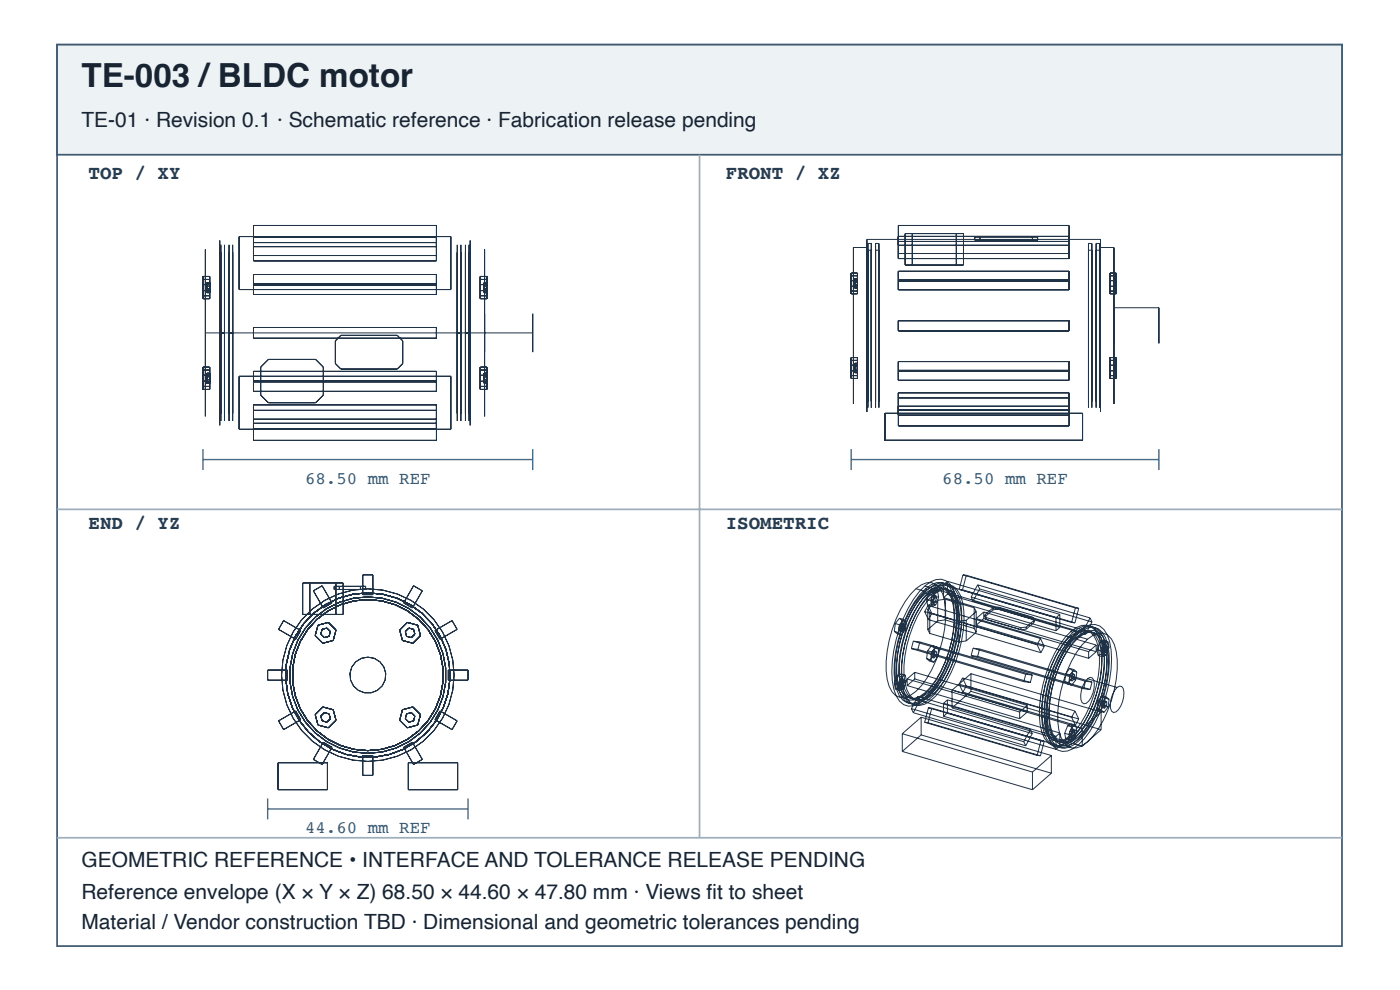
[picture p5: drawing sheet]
<svg xmlns="http://www.w3.org/2000/svg" width="297mm" height="210mm" viewBox="0 0 297 210" stroke-linecap="round" stroke-linejoin="round" font-family="sans-serif">
<path d="M12.1 9.5h272.6v191.1h-272.6z" fill="none" stroke="#405a70" stroke-width=".37"/>
<path d="M12.1 9.5h272.6v23.3h-272.6z" fill="#edf2f5"/>
<path d="M12.1 9.5h272.6v23.3h-272.6z" fill="none" stroke="#405a70" stroke-width=".37"/>
<path d="M148.4 32.8v144.8M12.1 108h272.6M12.1 177.6h272.6" fill="none" stroke="#9daebc" stroke-width=".37"/>
<g fill="none" stroke="#203246" stroke-width=".21">
<path d="M43.1 58.6h1.4v4.7h-1.4zM43.1 59.2h1.4M43.6 52.9v35.4zM44.5 59.9h-.6v2.2h.6M46.6 51v39.2zM46.6 52.9v35.4zM46.9 51.9v37.4zM46.9 53.5v34.2zM47.6 51.9v37.4zM47.6 53.5v34.2zM48.6 51.9v37.4zM48.6 53.5v34.2z"/>
<path d="M49.4 51.9v37.4zM49.4 53.5v34.2zM50.7 50.2h45v11.2h-45zM53.8 47.8h38.8v7.5h-38.8zM53.8 58.2h38.8v4.2h-38.8zM53.8 54.2h38.8M53.8 50.3h38.8M53.8 51.4h38.8M53.8 52.3h38.8M97 51.9v37.4zM97 53.5v34.2zM97.8 51.9v37.4z"/>
<path d="M97.8 53.5v34.2zM98.7 51.9v37.4zM98.7 53.5v34.2zM99.5 51.9v37.4zM99.5 53.5v34.2zM99.7 51v39.2zM99.7 52.9v35.4zM101.9 58.6h1.4v4.7h-1.4zM101.9 59.2h1.4M102.8 52.9v35.4zM103.3 59.9h-.6v2.2h.6M180.6 59.5h1.3"/>
<path d="M180.6 57.9h1.3v4.4h-1.3zM180.6 58.5h1.3M181.1 52.5v33.1zM181.1 52.5h2.8M181.4 59.4h.5M181.4 59.8h.5M181.9 59.1h-.5v2h.5M183.9 50.8v36.6zM183.9 52.5v33.1zM183.9 50.8h49.6M184.1 51.6v34.8zM184.1 53v32.1z"/>
<path d="M184.1 51.6h.7M184.1 53h.7M184.8 51.6v34.8zM184.8 53v32.1zM185.7 51.6v34.8zM185.7 53v32.1zM185.7 51.6h.8M185.7 53h.8M186.5 51.6v34.8zM186.5 53v32.1zM190.6 47.8h36.2v7h-36.2zM190.6 57.5h36.2v4h-36.2z"/>
<path d="M190.6 52h36.2M190.6 51.2h36.2M190.6 53.7h36.2M190.6 50.1h36.2M190.6 59.4h36.2M190.6 59.6h36.2M192 49.5h12.4v6.7h-12.4zM193.5 49.5v6.7M202.9 49.5v6.7M206.8 50.2h13.3v.7h-13.3zM207.9 50.2v.7M219 50.2v.7"/>
<path d="M230.9 51.6v34.8zM230.9 53v32.1zM230.9 51.6h.7M230.9 53h.7M231.6 51.6v34.8zM231.6 53v32.1zM232.5 51.6v34.8zM232.5 53v32.1zM232.5 51.6h.8M232.5 53h.8M233.3 51.6v34.8zM233.3 53v32.1z"/>
<path d="M233.5 50.8v36.6zM233.5 52.5v33.1zM233.5 52.5h2.8M235.5 59.5h1.3M235.5 57.9h1.3v4.4h-1.3zM235.5 58.5h1.3M236.3 59.4h.5M236.3 59.8h.5M236.3 52.5v33.1zM236.8 59.1h-.5v2h.5M43.1 78.5h1.4M43.1 77.8h1.4v4.8h-1.4z"/>
<path d="M43.1 79.6h1.4M43.1 62.7h1.4M43.1 60.3h1.4M43.1 61.6h1.4M43.6 70.6h69.4M43.9 60.2h.6M43.9 79.9h.6M43.9 79.4h.6M43.9 61.3h.6M43.9 60.7h.6M43.9 61.8h.6M44.5 79.1h-.6v2.2h.6"/>
<path d="M50.7 79.8h45v11.2h-45zM53.8 69.4h38.8v2.3h-38.8zM53.8 78.7h38.8v4.3h-38.8zM53.8 60.4h38.8M53.8 60.2h38.8M55.3 77.8l1.6-1.6h10.1l1.6 1.6v6l-1.6 1.6h-10.1l-1.6-1.6zM71.1 72.3l1.2-1.2h12l1.1 1.2v4.8l-1.1 1.1h-12l-1.2-1.1zM101.9 78.5h1.4M101.9 77.8h1.4v4.8h-1.4zM101.9 79.6h1.4M101.9 62.7h1.4M101.9 60.3h1.4"/>
<path d="M101.9 61.6h1.4M102.7 60.2h.6M102.7 79.9h.6M102.7 79.4h.6M102.7 61.3h.6M102.7 60.7h.6M102.7 61.8h.6M102.8 66.5v8.1zM103.3 79.1h-.6v2.2h.6M113 66.5v8.1zM180.6 60.7h1.3M180.6 61.7h1.3"/>
<path d="M180.6 75.8h1.3v4.4h-1.3zM180.6 76.4h1.3M180.6 78.6h1.3M180.6 77.4h1.3M180.6 79.6h1.3M181.4 60.4h.5M181.4 78.8h.5M181.4 60.8h.5M181.4 77.7h.5M181.4 78.3h.5M181.4 77.3h.5M181.9 77h-.5v2h.5"/>
<path d="M190.6 68h36.2v2.1h-36.2zM190.6 76.7h36.2v3.9h-36.2zM190.6 78.5h36.2M190.6 78.8h36.2M235.5 60.7h1.3M235.5 61.7h1.3M235.5 76.4h1.3M235.5 75.8h1.3v4.4h-1.3zM235.5 78.6h1.3M235.5 77.4h1.3M235.5 79.6h1.3M236.3 60.4h.5"/>
<path d="M236.3 78.8h.5M236.3 60.8h.5M236.3 77.7h.5M236.3 78.3h.5M236.3 77.3h.5M236.3 65.2v7.6zM236.3 65.2h9.6M236.8 77h-.5v2h.5M245.9 65.2v7.6zM43.1 80.8h1.4M43.1 81.9h1.4M43.9 81h.6"/>
<path d="M43.9 80.5h.6M53.8 85.8h38.8v7.6h-38.8zM53.8 80.7h38.8M53.8 81h38.8M53.8 87h38.8M53.8 90.9h38.8M53.8 89.7h38.8M53.8 88.9h38.8M101.9 80.8h1.4M101.9 81.9h1.4M102.7 81h.6M102.7 80.5h.6"/>
<path d="M187.7 87.6h42v5.8h-42zM190.6 83.3h36.2v7h-36.2zM190.6 84.4h36.2M190.6 88h36.2M190.6 86.9h36.2M190.6 86.1h36.2M60.2 131.6l3.6 2.1-1.1 1.8-3.6-2.1zM64.2 123.6h8.6v6.7h-8.6zM65.7 123.6v6.7M66.5 125.3l1.8-1.1 2.1 3.6-1.8 1.1zM67.5 132.5l2.2-.5 1.6 1.6-.6 2.2-2.2 .6-1.6-1.6zM68.3 133.4l1-.2 .8 .7-.3 1-1 .3-.7-.8z"/>
<path d="M70.9 124.3h6.7v.7h-6.7zM71.3 123.6v6.7M72 124.3v.7M76.5 124.3v.7M77 121.9h2.1v4.2h-2.1zM84.8 133.6l1.6-1.6 2.2 .5 .6 2.3-1.6 1.6-2.2-.6zM86.7 133.2l1 .2 .3 1-.7 .8-1-.3-.3-1zM87.7 124.2l1.9 1.1-2.1 3.6-1.9-1.1zM92.3 133.7l3.6-2.1 1.1 1.8-3.7 2.1zM189.7 133.8l.6 .6M189.7 133.8l.9 .3M190 132.2l-.3 1.6"/>
<path d="M190 132.2l.8 .3M190.3 134.4l.9 .2M190.6 134.1l.6 .5M190.8 131.1l.9 .2M190.8 131.1l.6 .5M190.8 131.1l-.8 1.1M190.8 132.5l-.2 1.6M191 133.6l.3 .1M191.1 133.5l.2 .2M191.1 133.5l-.4-.1 .3 .2M191.2 132.7l-.1 .8M191.2 132.1l-.4 .5 .4 .1"/>
<path d="M191.2 132.1l.3 .3M191.2 132.1l.4 .1M191.2 133.2l.9 .3M191.2 133.2l-.9 1.2M191.4 133.1l-.4 .5M191.4 133.1l.3 .1M191.4 131.6l.9 .3M191.4 131.6l-.2 1.6M191.5 132.4l.3 .1M191.5 132.4l-.1 .7M191.6 132.2l.2 .3M191.6 132.2l-.4 .5"/>
<path d="M191.7 131.3l.6 .6M191.7 131.3l-.9 1.2M191.7 133.2l-.4 .5M191.8 132.5l-.1 .7M192.1 133.5l-.9 1.1M192.3 131.9l-.2 1.6M193.3 137.5l1.4 .2M193.3 137.5l23.9 7M193.8 135.9l-.5 1.6M193.8 135.9l1.3 .2M193.8 135.9l23.8 7M194.3 124.8a3.4 3.4 0 0 1 4.3-.9 6.8 6.8 0 0 1 2 5.3 26 26 0 0 1-5.1 16.2 5.2 5.2 0 0 1-4.5 2.5 4.2 4.2 0 0 1-2.8-3.9 25.1 25.1 0 0 1 4.9-18z"/>
<path d="M194.3 124.8l1.9 .6M194.7 137.7l23.9 7M195.1 136.1l-.4 1.6M195.1 136.1l23.9 7M196.2 129.7l.8 1.7M196.2 129.7l.7-1.3 .8 1.6-.7 1.4M196.2 129.7l23.8 7M196.2 124.2a3.9 3.9 0 0 1 4.5-1.1 6.4 6.4 0 0 1 2.4 5.1 28.4 28.4 0 0 1-5.7 18.8 5.9 5.9 0 0 1-4.7 2.7 4.1 4.1 0 0 1-3.1-3.6 25.2 25.2 0 0 1 2.1-15.1 19.2 19.2 0 0 1 4.5-6.8zM196.2 125.4a3.4 3.4 0 0 1 4.3-.9 6.8 6.8 0 0 1 2 5.2 26 26 0 0 1-5.1 16.2 5.2 5.2 0 0 1-4.5 2.5 4.2 4.2 0 0 1-2.8-3.8 25.1 25.1 0 0 1 4.9-18zM196.2 124.2l32.6 9.6M196.3 124.8a3.7 3.7 0 0 1 4.4-1 6.6 6.6 0 0 1 2.2 5.2 26.8 26.8 0 0 1-6 18.2 4.5 4.5 0 0 1-4.5 1.8 5.2 5.2 0 0 1-2.6-4.5 26.8 26.8 0 0 1 5.3-18.4zM196.3 125.8a3.3 3.3 0 0 1 4.2-.9 6.5 6.5 0 0 1 1.9 5.1 25.1 25.1 0 0 1-4.9 15.6 5.1 5.1 0 0 1-4.4 2.4 4.1 4.1 0 0 1-2.7-3.7 24.3 24.3 0 0 1 4.8-17.4z"/>
<path d="M196.3 124.8l.5 .2M196.3 125.8l.5 .1M196.6 139.6l.6 .5M196.6 139.6l.9 .3M196.6 127.1l.9 .2M196.6 127.1l.2 1.2M196.8 128.3l23.9 7.1M196.8 138l.9 .2M196.8 138l-.2 1.6M196.8 125a3.6 3.6 0 0 1 4.4-1 6.6 6.6 0 0 1 2.2 5.1 26.8 26.8 0 0 1-6 18.2 4.5 4.5 0 0 1-4.5 1.8 5.2 5.2 0 0 1-2.6-4.4 26.8 26.8 0 0 1 5.3-18.5zM196.8 125.9a3.3 3.3 0 0 1 4.1-.8 6.5 6.5 0 0 1 2 5 25.1 25.1 0 0 1-5 15.7 5.1 5.1 0 0 1-4.3 2.4 4.1 4.1 0 0 1-2.7-3.7 24.3 24.3 0 0 1 4.8-17.4zM196.8 129.1v4.4"/>
<path d="M196.8 133.5l.4 .8M196.8 129.1l.4 .8M197 131.4l23.8 7M197.2 125.5l-.6 1.6M197.2 125.5l.9 .2M197.2 129.9l24.3 7.2M197.2 129.9v4.4M197.2 134.3l6.2 1.8M197.4 125.2a3.7 3.7 0 0 1 4.4-1 6.6 6.6 0 0 1 2.2 5.1 26.8 26.8 0 0 1-6 18.2 4.5 4.5 0 0 1-4.5 1.8 5.2 5.2 0 0 1-2.6-4.5 26.8 26.8 0 0 1 5.3-18.4zM197.4 126.1a3.3 3.3 0 0 1 4.1-.9 6.5 6.5 0 0 1 2 5.1 25.1 25.1 0 0 1-5 15.7 5.1 5.1 0 0 1-4.3 2.4 4.1 4.1 0 0 1-2.7-3.8 24.3 24.3 0 0 1 4.8-17.3zM197.4 125.2l.5 .1M197.4 126.1l.5 .1"/>
<path d="M197.5 139.9l.6 .5M197.5 127.3l.2 1.3 .8-.4M197.5 139.2l.3 .2M197.5 139.2l.4 .1M197.6 128l.9 .2M197.6 128l-.8 .3M197.6 138.4l.4 .1M197.6 138.4l-.1 .8M197.6 127.6l.4 .1M197.7 138.2l-.2 1.7M197.8 139.4l.4 .1M197.9 125.3a3.7 3.7 0 0 1 4.4-1 6.6 6.6 0 0 1 2.2 5.1 26.8 26.8 0 0 1-6 18.2 4.5 4.5 0 0 1-4.5 1.8 5.2 5.2 0 0 1-2.6-4.4 26.8 26.8 0 0 1 5.3-18.5z"/>
<path d="M197.9 126.2a3.3 3.3 0 0 1 4.1-.8 6.6 6.6 0 0 1 2 5.1 25.1 25.1 0 0 1-5 15.6 5.1 5.1 0 0 1-4.4 2.4 4.1 4.1 0 0 1-2.6-3.7 24.3 24.3 0 0 1 4.7-17.4zM197.9 139.3l.3 .2M197.9 127.2l.1 .5M197.9 127.2l-.4-.2 .1 .6M198 138.5l-.1 .8M198 137.9l.3 .2M198 137.9l.4 .1M198 137.9l-.4 .5M198 127.5l.4 .1M198 127.5l-.4 .1M198 125.1l.9 .3M198 139l-.8 1.1"/>
<path d="M198 139l.9 .3M198 125.1l.3 1.6M198 125.1l-.8 .4M198.1 125.7l-.6 1.6M198.2 126.4l-.3 .8M198.2 138.9l-.4 .5M198.2 138.9l.4 .1M198.3 137.4l-.7-.5-.8 1.1M198.3 137.4l-.3 1.6M198.3 137.4l.8 .2M198.3 138.1l-.1 .8M198.3 138.1l.4 .1"/>
<path d="M198.3 126.7l-.3 .8M198.3 126.7l.4 .1M198.4 138l.3 .2M198.4 138l-.4 .5M198.4 127.6l-.4 .1M198.6 139l-.4 .5M198.6 126.3l.1 .5M198.6 126.3l-.4 .1M198.6 126.3l-.4-.2-.4 .2 .4 .1M198.7 126.8l-.3 .8M198.7 138.2l-.1 .8M198.9 139.3l-.8 1.1"/>
<path d="M198.9 125.4l.2 1.2M198.9 125.4l-.8 .3M198.9 127.3v4.3M198.9 131.6l-2.1 1.9M198.9 127.3l-2.1 1.8M199.1 137.6l-.6-.5-.8 1.1M199.1 126.6l-.8-.2-.7 1.6M199.1 137.6l-.2 1.7M199.1 126.6l-.6 1.6M200.2 124v2.7M200.2 126.7l23.8 7M200.2 124l23.8 7"/>
<path d="M200.5 127l6.2 1.9M200.5 127v4.4M200.5 131.4l6.2 1.8M200.5 131.4l-1.6 .2M200.5 127l-1.6 .3M201 123.2l-.8 .8M201 123.2v2.8M201 126l-.8 .7M201 126l23.8 7M201 123.2l23.8 7.1M203.5 125h.7M203.5 125l23.8 7"/>
<path d="M204.2 125l23.9 7.1M204.3 121.9l-.8 3.1M204.3 121.9l.7 .1M204.3 121.9l23.8 7M205 131.5l-1.6 .2v4.4M205 131.5v4.4M205 135.9l-1.6 .2M205 122l-.8 3M205 122l23.9 7M206 139l1.4 .2M206 139l23.9 7M206 126.6l.4 .8"/>
<path d="M206 126.6l23.9 7M206.4 137.4l1.4 .2M206.4 137.4l-.4 1.6M206.4 137.4l23.9 7M206.4 127.4l23.9 7.1M206.7 128.9v4.3M206.7 133.2l.4 .8M206.7 128.9l.4 .8M207.1 129.7v4.3M207.1 134l-2.1 1.9M207.1 129.7l-2.1 1.8M207.4 139.2l23.9 7"/>
<path d="M207.4 124l-1.4 2.6M207.4 124l.4 .9M207.4 124l23.9 7M207.8 137.6l-.4 1.6M207.8 137.6l23.9 7M207.8 124.9l-1.4 2.5M207.8 124.9l23.9 7M208.7 131.2l-1.6 1.4 23.9 7M208.7 129.7l-1.6 1.4 23.9 7.1M208.7 129.7v1.5M208.7 129.7l23.9 7.1M208.7 131.2l23.9 7"/>
<path d="M208.9 130.4v.4M208.9 130.8l.3 .6v-.5M208.9 130.4l.3 .5M209.2 130.9l7.4 2.2M210.7 128.9v.4M210.7 129.3l-1.8 1.5M210.7 128.9l-1.8 1.5M211.8 128.7v.4l-1.1 .2M211.8 128.7l7.3 2.2M211.8 128.7l-1.1 .2M216.6 133.1v.4l1.1-.1M217.7 132.9v.5"/>
<path d="M217.7 132.9l-1.1 .2M219.1 130.9v.4l.3 .6M219.1 130.9l.3 .5M219.4 131.4v.5M219.4 131.9l-1.7 1.5M219.4 131.4l-1.7 1.5M220 136.7l.8 1.7M220.7 135.4l-.7 1.3M220.7 135.4l.8 1.7M221.5 137.1l-.7 1.3M224 131v2.7M224.8 130.3l-.8 .7"/>
<path d="M224.8 130.3v2.7M224.8 133l-.8 .7M227.2 133.9a3.7 3.7 0 0 1 4.3-1 6.6 6.6 0 0 1 2.3 5.2 26.8 26.8 0 0 1-6.1 18.1 4.5 4.5 0 0 1-4.5 1.8 5.2 5.2 0 0 1-2.5-4.4 26.8 26.8 0 0 1 5.3-18.5zM227.2 134.9a3.3 3.3 0 0 1 4.1-.9 6.5 6.5 0 0 1 1.9 5.1 25.1 25.1 0 0 1-4.9 15.6 5.1 5.1 0 0 1-4.4 2.4 4.1 4.1 0 0 1-2.6-3.7 24.3 24.3 0 0 1 4.7-17.4zM227.2 133.9l.4 .2M227.2 134.9l.4 .1M227.3 132l.8 .1M227.6 134.1a3.6 3.6 0 0 1 4.4-1.1 6.6 6.6 0 0 1 2.2 5.2 26.8 26.8 0 0 1-6 18.2 4.5 4.5 0 0 1-4.5 1.8 5.2 5.2 0 0 1-2.6-4.5 26.8 26.8 0 0 1 5.3-18.4zM227.6 135a3.3 3.3 0 0 1 4.1-.9 6.5 6.5 0 0 1 2 5.1 25.1 25.1 0 0 1-5 15.6 5.1 5.1 0 0 1-4.3 2.4 4.1 4.1 0 0 1-2.7-3.7 24.3 24.3 0 0 1 4.8-17.3zM228.1 128.9l-.8 3.1M228.1 128.9l.8 .1M228.2 134.2a3.7 3.7 0 0 1 4.4-1 6.6 6.6 0 0 1 2.2 5.2 26.8 26.8 0 0 1-6 18.2 4.5 4.5 0 0 1-4.5 1.8 5.2 5.2 0 0 1-2.6-4.5 26.8 26.8 0 0 1 5.3-18.4z"/>
<path d="M228.2 135.2a3.3 3.3 0 0 1 4.1-.9 6.5 6.5 0 0 1 2 5.1 25.1 25.1 0 0 1-5 15.6 5.1 5.1 0 0 1-4.3 2.4 4.1 4.1 0 0 1-2.7-3.7 24.3 24.3 0 0 1 4.8-17.4zM228.2 134.2l.5 .2M228.2 135.2l.5 .1M228.7 134.4a3.7 3.7 0 0 1 4.4-1 6.6 6.6 0 0 1 2.2 5.1 26.8 26.8 0 0 1-6 18.2 4.5 4.5 0 0 1-4.5 1.8 5.2 5.2 0 0 1-2.6-4.5 26.8 26.8 0 0 1 5.3-18.4zM228.7 135.3a3.3 3.3 0 0 1 4.1-.9 6.6 6.6 0 0 1 2 5.1 25.1 25.1 0 0 1-5 15.7 5.1 5.1 0 0 1-4.3 2.4 4.1 4.1 0 0 1-2.7-3.8 24.3 24.3 0 0 1 4.8-17.3zM228.8 133.8a3.9 3.9 0 0 1 4.5-1.1 6.4 6.4 0 0 1 2.4 5.1 28.4 28.4 0 0 1-5.7 18.8 5.9 5.9 0 0 1-4.7 2.7 4.1 4.1 0 0 1-3-3.6 25.2 25.2 0 0 1 2-15.1 19.2 19.2 0 0 1 4.5-6.8zM228.8 135a3.4 3.4 0 0 1 4.3-.9 6.8 6.8 0 0 1 2 5.2 26 26 0 0 1-5.1 16.2 5.2 5.2 0 0 1-4.5 2.5 4.2 4.2 0 0 1-2.8-3.8 25.1 25.1 0 0 1 5-18zM228.8 135l1.9 .5M228.9 129l-.8 3.1M229.9 133.6l.4 .9M230.7 135.5a3.4 3.4 0 0 1 4.3-.9 6.8 6.8 0 0 1 2 5.3 26 26 0 0 1-5.1 16.2 5.2 5.2 0 0 1-4.5 2.5 4.2 4.2 0 0 1-2.8-3.9 25.1 25.1 0 0 1 5-18zM231 138.2v1.4"/>
<path d="M231.3 131l-1.4 2.6M231.3 131l.4 .9M231.7 131.9l-1.4 2.6M232.6 138.2l-1.6 1.4M232.6 136.8l-1.6 1.4M232.6 136.8v1.4M232.7 137.7l.9 .3M232.7 137.7l.3 1.3M233 139l.8 .2M233.3 136.1l-.6 1.6M233.3 136.1l.9 .3M233.6 138l.2 1.2"/>
<path d="M233.7 137.7l.4 .1M233.7 137.7l.1 .6M233.8 138.6l.9 .3M233.8 138.6l-.8 .4M233.8 138.3l.4 .1M234 136.9l.3 .2M234 136.9l-.3 .8M234.1 137.8l.1 .6M234.2 138.1l.4 .1M234.2 138.1l-.4 .2M234.2 135.8l.3 1.6M234.2 135.8l-.9 .3"/>
<path d="M234.2 135.8l.9 .2M234.2 136.4l-.6 1.6M234.3 137.1l-.2 .7M234.5 137.4l-.3 .7M234.5 137.4l.3 .1M234.6 138.2l-.4 .2M234.7 138.9l-.9 .3M234.7 136.9l.1 .6M234.7 136.9l-.4 .2M234.7 136.9l-.3-.1-.4 .1M234.8 137.5l-.2 .7M235.1 136l.2 1.3"/>
<path d="M235.1 136l-.9 .4M235.3 137.3l-.9-.3-.6 1.6M235.3 137.3l-.6 1.6M56.8 142.1h4.2v2.1h-4.2zM59.1 152.8l3.6-2.1 1.1 1.9-3.6 2.1zM68.5 149.9l2.2 .6 .6 2.2-1.6 1.6-2.2-.6-.6-2.2zM68.6 157.4l1.8 1-2.1 3.7-1.8-1.1zM68.8 151.1l1 .3 .3 1-.8 .7-1-.3-.2-1zM85.4 150.5l2.2-.6 1.6 1.6-.6 2.2-2.2 .6-1.6-1.6zM85.6 158.4l1.9-1 2.1 3.6-1.9 1.1zM86.3 151.4l1-.3 .7 .7-.3 1-1 .3-.7-.7zM93.3 150.7l3.7 2.1-1.1 1.9-3.6-2.1z"/>
<path d="M95.1 142.1h4.2v2.1h-4.2zM189.7 144.8l.9 .3M189.7 144.8l.3 1.3M190 146.1l.8 .2M190.3 143.2l.9 .3M190.3 143.2l-.6 1.6M190.6 145.1l.2 1.2M190.7 144.8l.4 .1M190.7 144.8l.1 .6M190.8 145.7l-.8 .4M190.8 145.7l.9 .3M190.8 145.4l.4 .1"/>
<path d="M191 144.1l-.3 .7M191 144.1l.3 .1M191.1 144.9l.1 .6M191.2 145.2l-.4 .2M191.2 145.2l.4 .1M191.2 142.9l.9 .2M191.2 142.9l-.9 .3M191.2 142.9l.3 1.6M191.2 143.5l-.6 1.6M191.3 144.2l-.2 .7M191.4 155.6v3.7M191.4 159.3l27.6 8.1"/>
<path d="M191.4 155.6l27.6 8.1M191.5 144.5l-.3 .7M191.5 144.5l.3 .1M191.6 145.3l-.4 .2M191.7 146l-.9 .3M191.7 144l.1 .6M191.7 144l-.4 .2M191.7 144l-.3-.1-.4 .2M191.8 144.6l-.2 .7M192.1 143.1l-.9 .4M192.1 143.1l.2 1.3M192.3 144.4l-.9-.3-.6 1.6"/>
<path d="M192.3 144.4l-.6 1.6M192.5 143.9v1.4M192.5 145.3l23.8 7.1M192.5 143.9l23.8 7.1M193.3 150.2l.5 .9M193.3 150.2l23.9 7.1M193.8 151.1l23.8 7M194.1 143.9l-1.6 1.4M194.1 142.5l-1.6 1.4M194.1 142.5v1.4M194.1 143.9l23.8 7.1M194.1 142.5l23.8 7.1"/>
<path d="M194.7 147.6l-1.4 2.6M194.7 147.6l.4 .9M194.7 147.6l23.9 7.1M195.1 148.5l-1.3 2.6M195.1 148.5l23.9 7M195.4 152.1l-4 3.5M195.4 152.1v3.7M195.4 155.8l-4 3.5M195.4 155.8l27.6 8.1M195.4 152.1l27.6 8.1M196.2 153.1l.7 .1M196.2 153.1l23.8 7"/>
<path d="M196.9 153.2l23.8 7M197 150.1l-.8 3M197 150.1h.7M197 150.1l23.8 7M197.2 140.1l.9 .3M197.7 150.1l-.8 3.1M197.7 150.1l23.8 7M200.2 149.1v2.8M200.2 149.1l23.8 7M200.2 151.9l23.8 7M201 148.4v2.7M201 151.1l-.8 .8"/>
<path d="M201 148.4l-.8 .7M201 148.4l23.8 7M201 151.1l23.8 7.1M202 146.3v3.8M202 150.1l27.6 8.1M202 146.3l27.6 8.1M203.5 145.1l.8 1.6M203.5 145.1l23.8 7M204.2 143.7l.8 1.7M204.2 143.7l-.7 1.4M204.2 143.7l23.9 7M204.3 146.7l23.9 7.1"/>
<path d="M205 145.4l-.7 1.3M205 145.4l23.9 7M206 142.8l-4 3.5M206 146.6l-4 3.5M206 142.8v3.8M206 146.6l27.6 8.1M206 142.8l27.6 8.1M216.3 151v1.4M217.2 144.5l1.4 .2M217.2 157.3l.4 .8M217.6 142.9l-.4 1.6M217.6 142.9l1.4 .2"/>
<path d="M217.9 151l-1.6 1.4M217.9 149.6l-1.6 1.4M217.9 149.6v1.4M218.6 154.7l-1.4 2.6M218.6 154.7l.4 .8M219 143.1l-.4 1.6M219 155.5l-1.4 2.6M220.8 157.1l-.8 3M220.8 157.1h.7M221.5 157.1l-.8 3.1M224 156.1v2.8M224.8 155.4v2.8"/>
<path d="M224.8 158.2l-.8 .7M224.8 155.4l-.8 .7M225.9 144.5l.9 .2M225.9 155.5l.9 .2M225.9 155.5l.2 1.2M226.1 156.7l.9 .3M226.1 142.8l-.2 1.7M226.1 142.8l.9 .3M226.5 153.9l.9 .2M226.5 153.9l.8-.4 .3 1.6M226.5 153.9l-.6 1.6M226.8 155.7l.2 1.3"/>
<path d="M226.9 144l.3 .1M226.9 144l.2 .3M227 141.7l.8 .3M227 141.7l.6 .5M227 141.7l-.9 1.1M227 156.4l-.9 .3M227 156.4l.8 .2M227 143.3l.3 .1M227 143.3l-.1 .7M227 156l.3 .1M227 143.1l-.2 1.6M227.1 144.3l.4 .1"/>
<path d="M227.2 144.1l.3 .3M227.2 155.5l.1 .6M227.2 155.5l-.3-.1 .1 .6M227.3 143.4l-.1 .7M227.3 152.1l.8 1.7 .8-1.4M227.3 142.7l.3 .3M227.3 142.7l.4 .2M227.3 142.7l-.3 .6M227.3 155.8l-.3 .2M227.3 155.8l.4 .1M227.3 143.9l.9 .2M227.3 143.9l-.8 1.1-.6-.5"/>
<path d="M227.4 154.1l-.6 1.6M227.5 154.8l-.3 .7M227.5 143.7l-.4 .6M227.5 143.7l.4 .1M227.6 142.2l.8 .3M227.6 142.2l-.3 1.7M227.6 143l.4 .1M227.6 143l-.1 .7M227.6 155.1l-.3 .7M227.6 155.1l.4 .1M227.7 142.9l.3 .2M227.7 142.9l-.4 .5"/>
<path d="M227.7 155.9l-.4 .2M227.8 142l.6 .5M227.8 142l-.8 1.1M227.8 156.6l-.8 .4M227.9 143.8l-.4 .6M227.9 154.6l.1 .6M227.9 154.6l-.4 .2M227.9 154.6l-.4-.1-.4 .2 .4 .1M228 143.1l-.1 .7M228 155.2l-.3 .7M228.1 150.7l.8 1.7M228.1 150.7l-.8 1.4"/>
<path d="M228.2 144.1l-.8 1.2-.6-.6M228.2 153.8l-.8 .3M228.2 153.8l.2 1.2M228.4 142.5l-.2 1.6M228.4 155l-.8-.2-.6 1.6M228.4 155l-.6 1.6M229.6 154.4v3.8M229.9 146l1.4 .2M230.3 144.4l1.4 .2M230.3 144.4l-.4 1.6M230.7 143.9l.5-.3 .5 .1a3.3 3.3 0 0 1 .2 3.2 2.7 2.7 0 0 1-2 2.3l-.3-.3a5.1 5.1 0 0 1 1.1-5zM230.7 143.9l6.3 1.9"/>
<path d="M231.7 144.6l-.4 1.6M232.7 150.3l.6 .5M232.7 150.3l.9 .2M233 148.6l.8 .3M233 148.6l-.3 1.7M233.3 150.8l.9 .2M233.6 154.7l-4 3.5M233.6 150.9l-4 3.5M233.6 150.9v3.8M233.6 150.5l.6 .5M233.8 147.5l.6 .5M233.8 147.5l.9 .2"/>
<path d="M233.8 147.5l-.8 1.1M233.8 148.9l-.2 1.6M234 150l.3 .1M234.1 149.9l.2 .2M234.1 149.9l-.4-.1 .3 .2M234.2 149.2l-.1 .7M234.2 148.5l.3 .3M234.2 148.5l.4 .1M234.2 148.5l-.4 .5 .4 .2M234.2 149.7l-.9 1.1M234.2 149.7l.9 .2M234.4 149.5l.3 .1"/>
<path d="M234.4 149.5l-.4 .5M234.4 148l-.2 1.7M234.4 148l.9 .3M234.5 148.8l-.1 .7M234.5 148.8l.3 .1M234.6 148.6l.2 .3M234.6 148.6l-.4 .6M234.7 147.7l.6 .6M234.7 147.7l-.9 1.2M234.7 149.6l-.4 .5M234.8 148.9l-.1 .7M235.1 149.9l-.9 1.1"/>
<path d="M235.3 148.3l-.2 1.6M237 145.8l.5-.3h.5a3.3 3.3 0 0 1 .2 3.2 2.71 2.71 0 0 1-2 2.4l-.4-.3a5.1 5.1 0 0 1 1.2-5zM59 161.7h10.5v5.7h-10.5zM77 160.2h2.1v4.2h-2.1zM86.6 161.7h10.5v5.7h-10.5zM219 163.7v3.7M220 160.1l.7 .1M223 160.2l-4 3.5M223 160.2v3.7M223 163.9l-4 3.5"/>
<circle cx="78" cy="143.1" r="16.6"/>
<circle cx="78" cy="143.1" r="18.3"/>
<circle cx="78" cy="143.1" r="16"/>
<circle cx="78" cy="143.1" r="3.8"/>
<circle cx="78" cy="143.1" r="17.4"/>
</g>
<path d="M43.1 95.2v4.5M43.1 97.4h69.9M113 95.2v4.5M180.6 97.4h65.3M180.6 95.2v4.5M245.9 95.2v4.5M56.8 169.3v4.4M56.8 171.5h42.5M99.3 169.3v4.4" fill="none" stroke="#466b86" stroke-width=".3"/>
<text font-size="7" fill="#182431" x="17.3" y="18.4">TE-003 /BLDC motor</text>
<g font-size="4.4" fill="#182431">
<text x="17.3" y="26.9">TE-01 · Revision 0.1 · Schematic reference · Fabrication release pending</text>
<text x="17.3" y="183.9">GEOMETRIC REFERENCE • INTERFACE AND TOLERANCE RELEASE PENDING</text>
<text x="17.3" y="190.6">Reference envelope (X × Y × Z) 68.50 × 44.60 × 47.80 mm · Views fi t to sheet</text>
<text x="17.3" y="196.9">Material / Vendor construction TBD · Dimensional and geometric tolerances pending</text>
</g>
<g font-size="4.1" fill="#263d52">
<text x="18.8" y="38">TOP / XY</text>
<text x="154" y="38">FRONT / XZ</text>
<text x="18.8" y="112.1">END / YZ</text>
<text x="154" y="112.1">ISOMETRIC</text>
</g>
<g font-size="3.7" fill="#335b78">
<text x="64.7" y="102.6">68.50 mm REF</text>
<text x="199.9" y="102.6">68.50 mm REF</text>
<text x="64.7" y="176.7">44.60 mm REF</text>
</g>
</svg>
